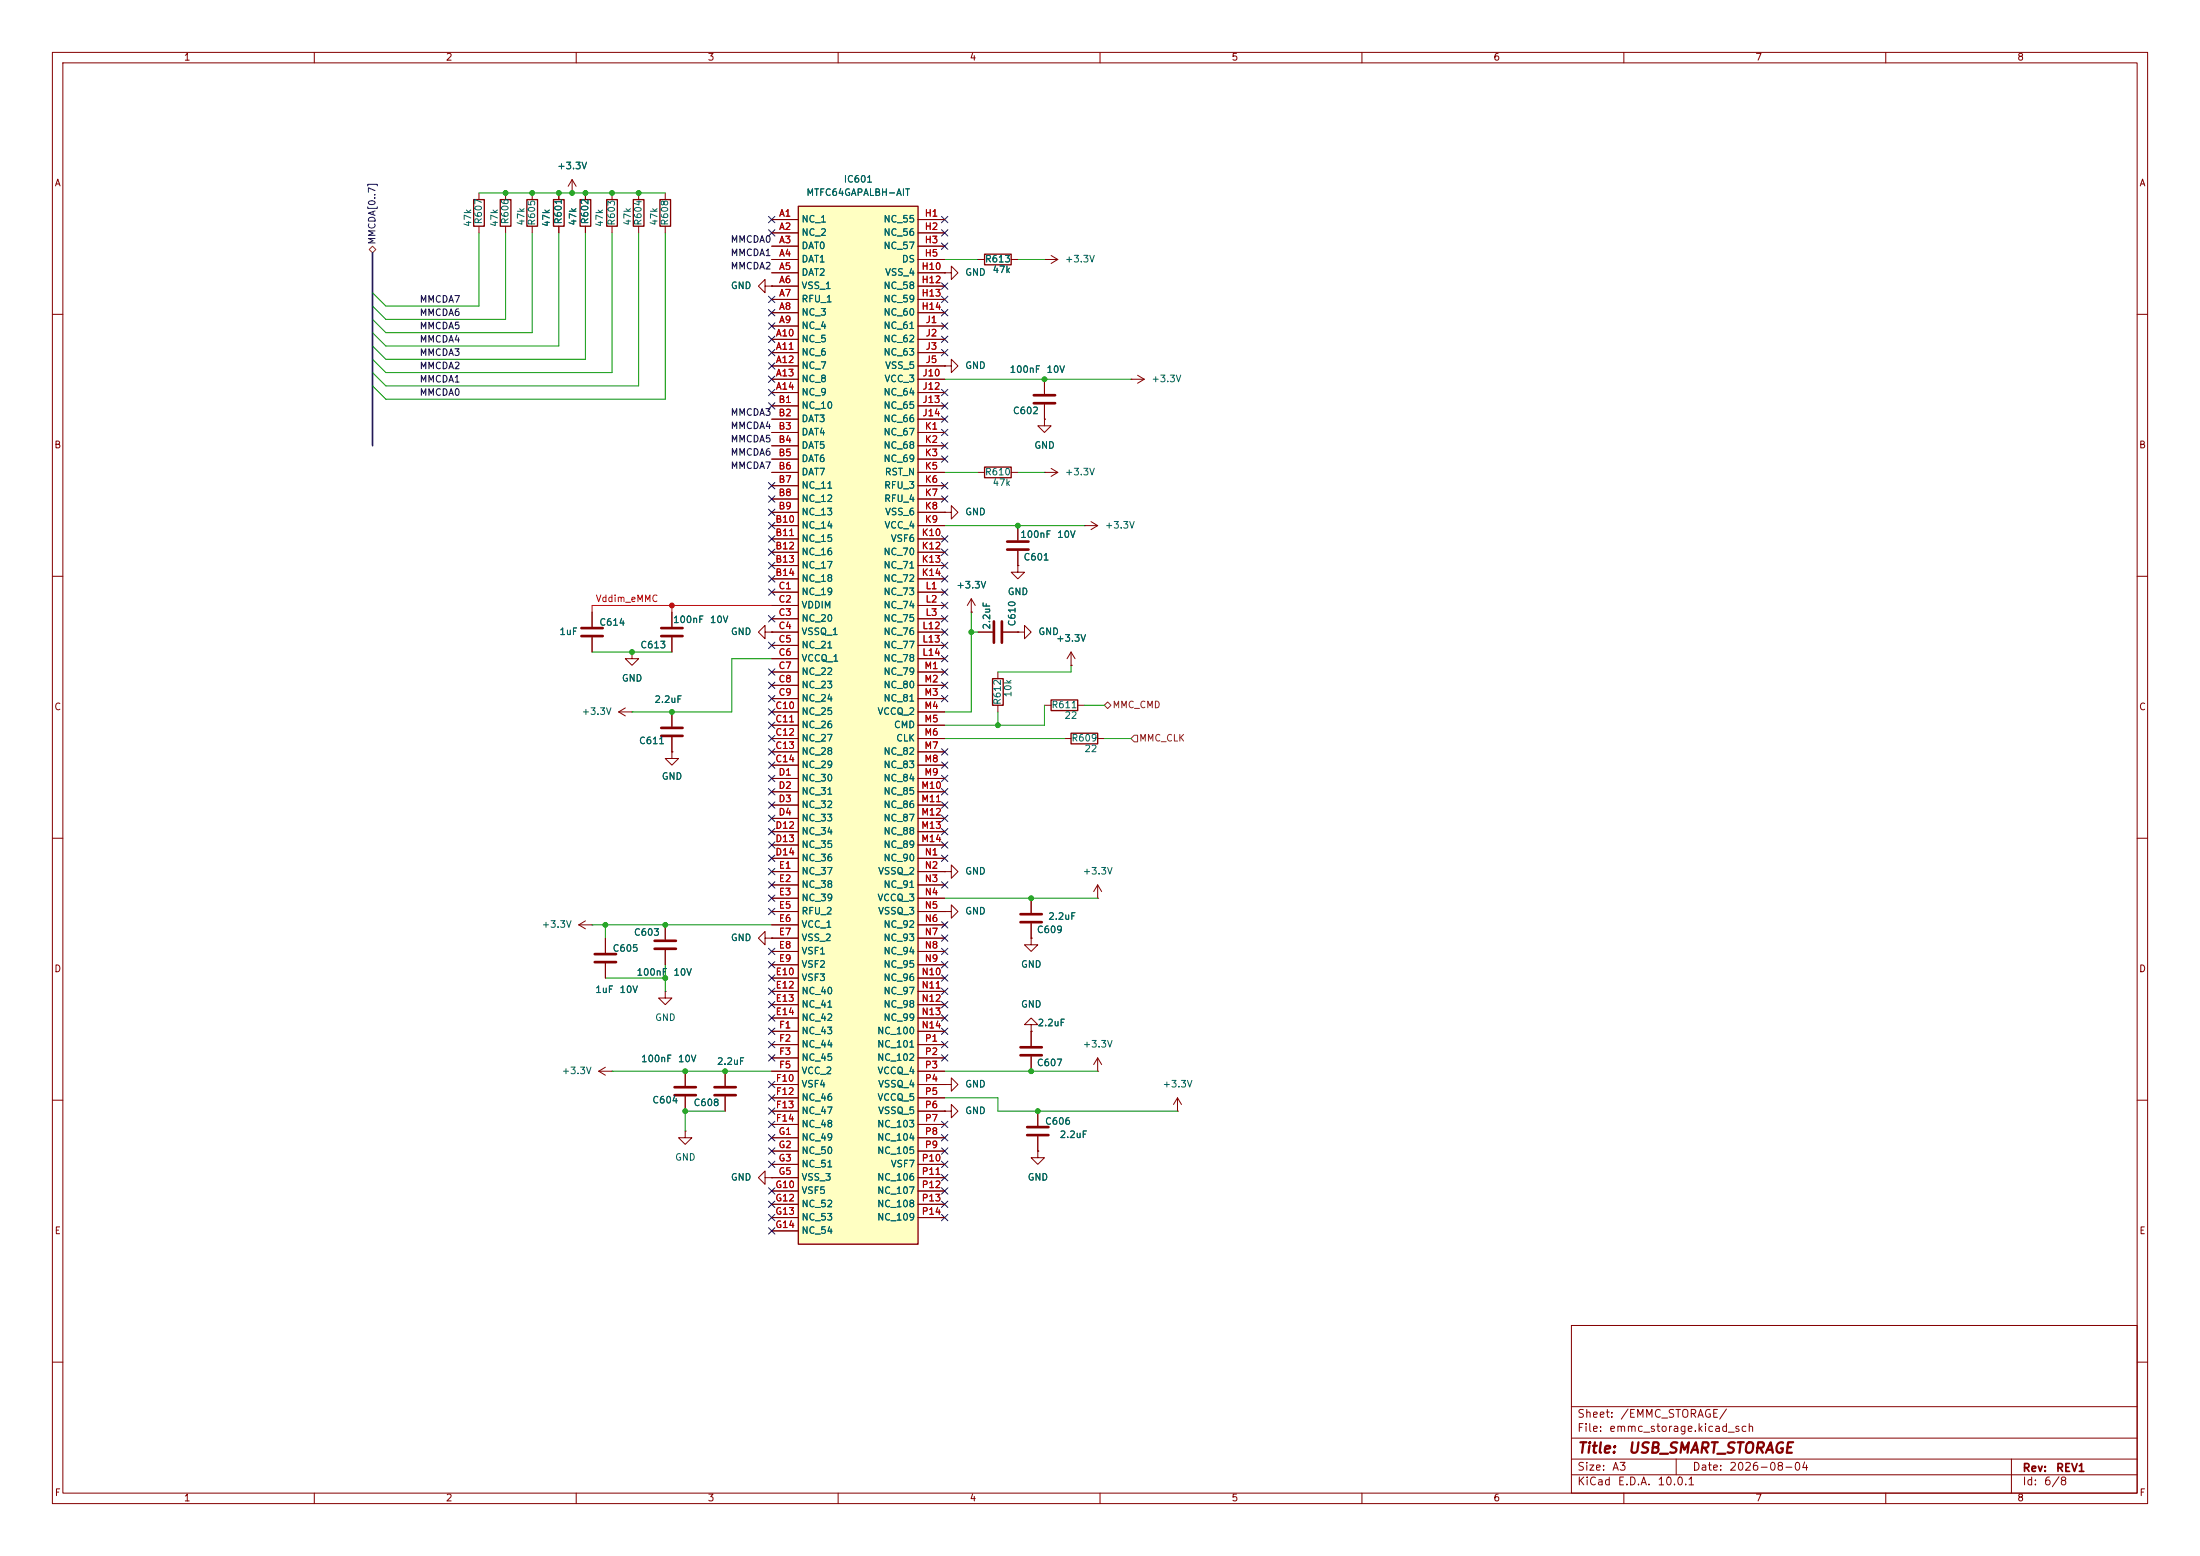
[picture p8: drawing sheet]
<svg xmlns="http://www.w3.org/2000/svg" width="420mm" height="297mm" viewBox="0 0 420 297" stroke-linecap="round" stroke-linejoin="round" font-family="sans-serif">
<g fill="none" stroke="#840000" stroke-width=".19">
<path d="M10 10h400v277h-400zM12 12h396v273h-396zM60 10v2M110 10v2M160 10v2M210 10v2M260 10v2M310 10v2M360 10v2M109.2 36.8h.1M109.2 34.3l-.7 1.3M109.2 34.3l.8 1.3"/>
<path d="M109.2 34.3v2.5M111.8 36.8v1.3M116.8 36.8v1.3M121.9 36.8v1.3M111.8 43.2v1.3M116.8 43.2v1.3M121.9 43.2v1.3M180.3 52.1h1.3v-1.3l1.3 1.3-1.3 1.2v-1.2M180.3 52.1h.1M186.7 49.5h1.3M193 49.5h1.3M10 60h2"/>
<path d="M408 60h2M208.3 99.6l1.2 .7M10 110h2M207 100.3h.1M207 100.3h2.5M209.5 100.3l-1.2 .8M408 110h2M194.3 120.7h1.3v-1.3l1.2 1.3-1.2 1.2v-1.2M194.3 120.7h.1M199.4 134.6h1.3M204.5 127h.1M204.5 124.5l-.8 1.2"/>
<path d="M204.5 124.5l.7 1.2M204.5 124.5v2.5M205.7 134.6h1.3M10 160h2M203.2 141h1.3M209.5 141h1.3M408 160h2M180.3 166.4h1.3v-1.3l1.3 1.3-1.3 1.2v-1.2M180.3 166.4h.1M180.3 174h1.3v-1.3l1.3 1.3-1.3 1.3v-1.3M180.3 174h.1M196.8 179.1v1.2h1.3l-1.3 1.3-1.2-1.3h1.2"/>
<path d="M196.8 179.1h.1M196.8 171.5v2.7M196.8 176.3v2.8M196.8 195.6h1.3l-1.3-1.3-1.2 1.3h1.2v1.3M196.8 196.9h.1M196.8 196.9v2.7M10 210h2M180.3 212.1h1.3v-1.3l1.3 1.3-1.3 1.3v-1.3M180.3 212.1h.1M180.3 207h1.3v-1.3l1.3 1.3-1.3 1.3v-1.3M180.3 207h.1M196.8 201.7v2.8"/>
<path d="M198.1 219.7v1.3h1.3l-1.3 1.2-1.3-1.2h1.3M198.1 219.7h.1M198.1 212.1v2.8M198.1 216.9v2.8M209.5 204.5h.1M209.5 201.9l-.7 1.3M209.5 201.9l.8 1.3M209.5 201.9v2.6M224.8 212.1h.1M224.8 209.6l-.8 1.2M224.8 209.6l.8 1.2M224.8 209.6v2.5"/>
<path d="M408 210h2M300 253h108v32h-108zM10 260h2M300 278.5h108M300 274.5h108M300 268.5h108M320 278.5v3M384 278.5v6.5M408 260h2M60 285v2M110 285v2M160 285v2"/>
<path d="M210 285v2M260 285v2M300 281.5h108M310 285v2M360 285v2"/>
</g>
<path d="M110.7 38.1h2.1v5.1h-2.1zM115.8 38.1h2.1v5.1h-2.1zM120.9 38.1h2v5.1h-2zM188 48.5h5v2h-5zM200.7 133.6h5v2h-5zM204.5 140h5v2h-5z" fill="none" stroke="#840000" stroke-width=".25"/>
<path d="M194.8 174.5h4.1M194.8 176h4.1M194.8 199.9h4.1M194.8 201.4h4.1M196.1 216.7h4.1M196.1 215.1h4.1" fill="none" stroke="#840000" stroke-width=".51"/>
<path d="M152.4 39.4h22.9v198.1h-22.9z" fill="#ffffc2"/>
<path d="M90.4 38.1h2.1v5.1h-2.1zM95.5 38.1h2v5.1h-2zM100.6 38.1h2v5.1h-2zM105.7 38.1h2v5.1h-2zM126 38.1h2v5.1h-2zM152.4 39.4h22.9v198.1h-22.9zM188 89.2h5v2h-5zM189.5 129.5h2v5.1h-2z" fill="none" stroke="#840000" stroke-width=".25"/>
<g fill="none" stroke="#840000" stroke-width=".19">
<path d="M91.4 36.8v1.3M96.5 36.8v1.3M101.6 36.8v1.3M106.7 36.8v1.3M109.2 36.8h.1M111.8 36.8v1.3M127 36.8v1.3M91.4 43.2v1.3M96.5 43.2v1.3M101.6 43.2v1.3M106.7 43.2v1.3M111.8 43.2v1.3"/>
<path d="M127 43.2v1.3M146 54.6v-1.3l-1.2 1.3 1.2 1.3v-1.3h1.3M147.3 54.6h.1M147.3 41.9h5.1M147.3 44.5h5.1M147.3 47h5.1M147.3 49.5h5.1M147.3 52.1h5.1M147.3 54.6h5.1M147.3 57.2h5.1M147.3 59.7h5.1M175.3 41.9h5"/>
<path d="M175.3 44.5h5M175.3 47h5M175.3 49.5h5M175.3 52.1h5M175.3 54.6h5M175.3 57.2h5M175.3 59.7h5M180.3 52.1h.1M186.7 49.5h1.3M193 49.5h1.3M199.4 49.5h.1M199.4 49.5h2.5"/>
<path d="M200.7 48.8l1.2 .7M201.9 49.5l-1.2 .8M147.3 62.2h5.1M147.3 64.8h5.1M147.3 67.3h5.1M147.3 69.9h5.1M147.3 72.4h5.1M147.3 74.9h5.1M147.3 77.5h5.1M175.3 62.2h5M175.3 64.8h5M175.3 67.3h5"/>
<path d="M175.3 69.9h5M175.3 72.4h5M175.3 74.9h5M175.3 77.5h5M180.3 69.9h1.3v-1.3l1.3 1.3-1.3 1.2v-1.2M180.3 69.9h.1M199.4 72.4v2.8M199.4 77.2v2.8M215.9 72.4h.1M215.9 72.4h2.5M217.2 71.6l1.2 .8M218.4 72.4l-1.2 .8"/>
<path d="M147.3 80h5.1M147.3 82.6h5.1M147.3 85.1h5.1M147.3 87.6h5.1M147.3 90.2h5.1M147.3 92.7h5.1M147.3 95.3h5.1M147.3 97.8h5.1M175.3 80h5M175.3 82.6h5M175.3 85.1h5M175.3 87.6h5"/>
<path d="M175.3 90.2h5M175.3 92.7h5M175.3 95.3h5M175.3 97.8h5M180.3 97.8h1.3v-1.3l1.3 1.3-1.3 1.3v-1.3M180.3 97.8h.1M186.7 90.2h1.3M193 90.2h1.3M199.4 80v1.3h1.3l-1.3 1.3-1.3-1.3h1.3M199.4 80h.1M199.4 90.2h.1M199.4 90.2h2.5"/>
<path d="M200.7 89.4l1.2 .8M201.9 90.2l-1.2 .7M113 116.8v2.8M128.3 116.8v2.8M147.3 100.3h5.1M147.3 102.9h5.1M147.3 105.4h5.1M147.3 108h5.1M147.3 110.5h5.1M147.3 113h5.1M147.3 115.6h5.1M147.3 118.1h5.1"/>
<path d="M175.3 100.3h5M175.3 102.9h5M175.3 105.4h5M175.3 108h5M175.3 110.5h5M175.3 113h5M175.3 115.6h5M175.3 118.1h5M185.4 116.8h.1M185.4 114.3l-.7 1.3M185.4 114.3l.8 1.3M185.4 114.3v2.5"/>
<path d="M194.3 108v1.2h1.3l-1.3 1.3-1.3-1.3h1.3M194.3 108h.1M194.3 100.3v2.8M194.3 105.2v2.8M113 121.7v2.8M118.1 135.9h2.5M118.1 135.9l1.3 .8M119.4 135.1l-1.3 .8M120.6 135.9h.1M120.6 124.5v1.2h1.3l-1.3 1.3-1.2-1.3h1.2M120.6 124.5h.1M128.3 121.7v2.8"/>
<path d="M128.3 135.9v2.8M146 120.7v-1.3l-1.2 1.3 1.2 1.2v-1.2h1.3M147.3 120.7h.1M147.3 120.7h5.1M147.3 123.2h5.1M147.3 125.7h5.1M147.3 128.3h5.1M147.3 130.8h5.1M147.3 133.4h5.1M147.3 135.9h5.1M147.3 138.4h5.1M175.3 120.7h5"/>
<path d="M175.3 123.2h5M175.3 125.7h5M175.3 128.3h5M175.3 130.8h5M175.3 133.4h5M175.3 135.9h5M175.3 138.4h5M186.7 120.7h2.8M190.5 128.3v1.2M190.5 134.6v1.3M191.5 120.7h2.8M194.3 120.7h.1"/>
<path d="M204.5 127h.1M128.3 143.5v1.3h1.2l-1.2 1.3-1.3-1.3h1.3M128.3 143.5h.1M128.3 140.7v2.8M147.3 141h5.1M147.3 143.5h5.1M147.3 146.1h5.1M147.3 148.6h5.1M147.3 151.1h5.1M147.3 153.7h5.1M147.3 156.2h5.1M147.3 158.8h5.1"/>
<path d="M175.3 141h5M175.3 143.5h5M175.3 146.1h5M175.3 148.6h5M175.3 151.1h5M175.3 153.7h5M175.3 156.2h5M175.3 158.8h5M110.5 176.5h2.5M110.5 176.5l1.3 .8M111.8 175.8l-1.3 .7M113 176.5h.1"/>
<path d="M115.6 179.1v2.8M127 176.5v2.8M146 179.1v-1.3l-1.2 1.3 1.2 1.2v-1.2h1.3M147.3 179.1h.1M147.3 161.3h5.1M147.3 163.8h5.1M147.3 166.4h5.1M147.3 168.9h5.1M147.3 171.5h5.1M147.3 174h5.1M147.3 176.5h5.1M147.3 179.1h5.1"/>
<path d="M175.3 161.3h5M175.3 163.8h5M175.3 166.4h5M175.3 168.9h5M175.3 171.5h5M175.3 174h5M175.3 176.5h5M175.3 179.1h5M180.3 174h.1M180.3 166.4h.1M196.8 179.1h.1M196.8 171.5v2.7"/>
<path d="M196.8 176.3v2.8M209.5 171.5h.1M209.5 168.9l-.7 1.3M209.5 168.9l.8 1.3M209.5 168.9v2.6M115.6 183.9v2.8M127 189.2v1.3h1.3l-1.3 1.3-1.3-1.3h1.3M127 189.2h.1M127 181.4v2.8M147.3 181.6h5.1M147.3 184.2h5.1M147.3 186.7h5.1"/>
<path d="M147.3 189.2h5.1M147.3 191.8h5.1M147.3 194.3h5.1M147.3 196.9h5.1M147.3 199.4h5.1M175.3 181.6h5M175.3 184.2h5M175.3 186.7h5M175.3 189.2h5M175.3 191.8h5M175.3 194.3h5M175.3 196.9h5"/>
<path d="M175.3 199.4h5M196.8 196.9h.1M196.8 196.9v2.7M114.3 204.5h2.5M114.3 204.5l1.3 .7M115.6 203.7l-1.3 .8M116.8 204.5h.1M130.8 215.9v1.3h1.3l-1.3 1.2-1.3-1.2h1.3M130.8 215.9h.1M130.8 204.5v2.8M130.8 209.3v2.8M138.4 204.5v2.8"/>
<path d="M138.4 209.3v2.8M147.3 201.9h5.1M147.3 204.5h5.1M147.3 207h5.1M147.3 209.6h5.1M147.3 212.1h5.1M147.3 214.6h5.1M147.3 217.2h5.1M147.3 219.7h5.1M175.3 201.9h5M175.3 204.5h5M175.3 207h5"/>
<path d="M175.3 209.6h5M175.3 212.1h5M175.3 214.6h5M175.3 217.2h5M175.3 219.7h5M180.3 207h.1M180.3 212.1h.1M196.8 201.7v2.8M198.1 219.7h.1M198.1 212.1v2.8M198.1 216.9v2.8M146 224.8v-1.3l-1.2 1.3 1.2 1.3v-1.3h1.3"/>
<path d="M147.3 224.8h.1M147.3 222.2h5.1M147.3 224.8h5.1M147.3 227.3h5.1M147.3 229.9h5.1M147.3 232.4h5.1M147.3 234.9h5.1M175.3 222.2h5M175.3 224.8h5M175.3 227.3h5M175.3 229.9h5M175.3 232.4h5"/>
</g>
<g fill="none" stroke="#840000" stroke-width=".51">
<path d="M197.4 75.4h4M197.4 77h4M111 119.9h4.1M126.2 119.9h4.1M189.7 118.6v4.1M191.3 118.6v4.1M192.3 103.4h4M192.3 104.9h4M111 121.4h4.1M126.2 121.4h4.1M126.2 138.9h4.1M126.2 140.5h4.1"/>
<path d="M125 179.6h4M113.5 183.6h4.1M113.5 182.1h4.1M125 181.1h4M128.8 207.5h4M128.8 209h4M136.4 207.5h4.1M136.4 209h4.1"/>
</g>
<path d="M70.5 47.6l.6-.6 .7 .6-.7 .7zM210.8 134.6l.7-.6 .6 .6-.6 .7zM216.5 140.3h.7v1.3h-.7l-.6-.6z" fill="none" stroke="#725600" stroke-width=".19"/>
<path d="M71.1 48.3v36.8" fill="none" stroke="#000084" stroke-width=".3"/>
<g fill="none" stroke="#009600" stroke-width=".19">
<path d="M91.4 36.8h35.6M91.4 44.5v13.9h-17.7l-2.6-2.5M96.5 44.5v16.5h-22.8l-2.6-2.6M101.6 44.5v19h-27.9l-2.6-2.5M106.7 44.5v21.5h-33l-2.6-2.5M111.8 44.5v24.1h-38.1l-2.6-2.6M116.8 44.5v26.6h-43.1l-2.6-2.5M121.9 44.5v29.2h-48.2l-2.6-2.6M127 44.5v31.7h-53.3l-2.6-2.5M180.3 49.5h6.4M194.3 49.5h5.1M180.3 72.4h35.6"/>
<path d="M180.3 90.2h6.4M194.3 90.2h5.1M180.3 100.3h26.7M185.4 116.8v19.1h-5.1M113 124.5h15.3M147.3 125.7h-7.6v10.2h-19.1M185.4 120.7h1.3M190.5 135.9v2.5M199.4 134.6v3.8h-19.1M204.5 127v1.3h-14M207 134.6h3.8M180.3 141h22.9"/>
<path d="M210.8 141h5.1M113 176.5h34.3M115.6 176.5v2.6M180.3 171.5h29.2M115.6 186.7h11.4M127 184.2v5M116.8 204.5h30.5M138.4 212.1h-7.6v3.8M180.3 209.6h10.2v2.5h34.3M180.3 204.5h29.2"/>
</g>
<path d="M128.3 115.6v1.2M147.3 115.6h-34.3v1.2" fill="none" stroke="#ff000b" stroke-width=".19"/>
<g fill="none" stroke="#000084" stroke-width=".19">
<path d="M146.7 56.5l1.2 1.3M146.7 59.1l1.2 1.2M146.7 43.8l1.2 1.3M146.7 41.3l1.2 1.2M147.9 56.5l-1.2 1.3M147.9 59.1l-1.2 1.2M147.9 43.8l-1.2 1.3M147.9 41.3l-1.2 1.2M179.7 59.1l1.2 1.2M179.7 56.5l1.2 1.3M179.7 41.3l1.2 1.2M179.7 43.8l1.2 1.3"/>
<path d="M179.7 54l1.2 1.2M179.7 46.4l1.2 1.2M180.9 43.8l-1.2 1.3M180.9 41.3l-1.2 1.2M180.9 59.1l-1.2 1.2M180.9 56.5l-1.2 1.3M180.9 54l-1.2 1.2M180.9 46.4l-1.2 1.2M146.7 76.9l1.2 1.2M146.7 64.2l1.2 1.2M146.7 74.3l1.2 1.2M146.7 69.2l1.2 1.3"/>
<path d="M146.7 71.8l1.2 1.2M146.7 61.6l1.2 1.2M146.7 66.7l1.2 1.2M147.9 76.9l-1.2 1.2M147.9 64.2l-1.2 1.2M147.9 74.3l-1.2 1.2M147.9 69.2l-1.2 1.3M147.9 71.8l-1.2 1.2M147.9 61.6l-1.2 1.2M147.9 66.7l-1.2 1.2M179.7 66.7l1.2 1.2M179.7 64.2l1.2 1.2"/>
<path d="M179.7 61.6l1.2 1.2M179.7 76.9l1.2 1.2M179.7 74.3l1.2 1.2M179.7 79.4l1.2 1.2M180.9 66.7l-1.2 1.2M180.9 64.2l-1.2 1.2M180.9 61.6l-1.2 1.2M180.9 76.9l-1.2 1.2M180.9 74.3l-1.2 1.2M180.9 79.4l-1.2 1.2M146.7 94.6l1.2 1.3M146.7 99.7l1.2 1.2"/>
<path d="M146.7 97.2l1.2 1.2M146.7 92.1l1.2 1.2M147.9 99.7l-1.2 1.2M147.9 97.2l-1.2 1.2M147.9 94.6l-1.2 1.3M147.9 92.1l-1.2 1.2M179.7 92.1l1.2 1.2M179.7 94.6l1.2 1.3M179.7 84.5l1.2 1.2M179.7 81.9l1.2 1.3M179.7 87l1.2 1.2M180.9 94.6l-1.2 1.3"/>
<path d="M180.9 92.1l-1.2 1.2M180.9 84.5l-1.2 1.2M180.9 81.9l-1.2 1.3M180.9 87l-1.2 1.2M146.7 102.3l1.2 1.2M146.7 104.8l1.2 1.2M146.7 117.5l1.2 1.2M146.7 112.4l1.2 1.2M146.7 107.3l1.2 1.3M146.7 109.9l1.2 1.2M147.9 109.9l-1.2 1.2M147.9 107.3l-1.2 1.3"/>
<path d="M147.9 102.3l-1.2 1.2M147.9 117.5l-1.2 1.2M147.9 104.8l-1.2 1.2M147.9 112.4l-1.2 1.2M179.7 115l1.2 1.2M179.7 109.9l1.2 1.2M179.7 112.4l1.2 1.2M179.7 107.3l1.2 1.3M179.7 117.5l1.2 1.2M179.7 104.8l1.2 1.2M179.7 102.3l1.2 1.2M180.9 115l-1.2 1.2"/>
<path d="M180.9 109.9l-1.2 1.2M180.9 112.4l-1.2 1.2M180.9 107.3l-1.2 1.3M180.9 117.5l-1.2 1.2M180.9 104.8l-1.2 1.2M180.9 102.3l-1.2 1.2M146.7 130.2l1.2 1.2M146.7 127.7l1.2 1.2M146.7 132.7l1.2 1.3M146.7 135.3l1.2 1.2M146.7 137.8l1.2 1.2M146.7 122.6l1.2 1.2"/>
<path d="M147.9 137.8l-1.2 1.2M147.9 135.3l-1.2 1.2M147.9 130.2l-1.2 1.2M147.9 127.7l-1.2 1.2M147.9 132.7l-1.2 1.3M147.9 122.6l-1.2 1.2M179.7 122.6l1.2 1.2M179.7 127.7l1.2 1.2M179.7 125.1l1.2 1.2M179.7 120l1.2 1.3M179.7 130.2l1.2 1.2M179.7 132.7l1.2 1.3"/>
<path d="M180.9 122.6l-1.2 1.2M180.9 127.7l-1.2 1.2M180.9 125.1l-1.2 1.2M180.9 120l-1.2 1.3M180.9 130.2l-1.2 1.2M180.9 132.7l-1.2 1.3M146.7 145.4l1.2 1.3M146.7 148l1.2 1.2M146.7 142.9l1.2 1.2M146.7 150.5l1.2 1.2M146.7 153.1l1.2 1.2M146.7 155.6l1.2 1.2"/>
<path d="M146.7 158.1l1.2 1.3M146.7 140.4l1.2 1.2M147.9 155.6l-1.2 1.2M147.9 158.1l-1.2 1.3M147.9 148l-1.2 1.2M147.9 142.9l-1.2 1.2M147.9 145.4l-1.2 1.3M147.9 150.5l-1.2 1.2M147.9 153.1l-1.2 1.2M147.9 140.4l-1.2 1.2M179.7 153.1l1.2 1.2M179.7 155.6l1.2 1.2"/>
<path d="M179.7 158.1l1.2 1.3M179.7 150.5l1.2 1.2M179.7 145.4l1.2 1.3M179.7 148l1.2 1.2M179.7 142.9l1.2 1.2M180.9 153.1l-1.2 1.2M180.9 158.1l-1.2 1.3M180.9 155.6l-1.2 1.2M180.9 150.5l-1.2 1.2M180.9 145.4l-1.2 1.3M180.9 148l-1.2 1.2M180.9 142.9l-1.2 1.2"/>
<path d="M146.7 160.7l1.2 1.2M146.7 163.2l1.2 1.2M146.7 165.8l1.2 1.2M146.7 173.4l1.2 1.2M146.7 170.8l1.2 1.3M146.7 168.3l1.2 1.2M147.9 163.2l-1.2 1.2M147.9 165.8l-1.2 1.2M147.9 160.7l-1.2 1.2M147.9 173.4l-1.2 1.2M147.9 170.8l-1.2 1.3M147.9 168.3l-1.2 1.2"/>
<path d="M179.7 160.7l1.2 1.2M179.7 178.5l1.2 1.2M179.7 163.2l1.2 1.2M179.7 168.3l1.2 1.2M179.7 175.9l1.2 1.2M180.9 175.9l-1.2 1.2M180.9 178.5l-1.2 1.2M180.9 163.2l-1.2 1.2M180.9 160.7l-1.2 1.2M180.9 168.3l-1.2 1.2M146.7 196.2l1.2 1.3M146.7 198.8l1.2 1.2"/>
<path d="M146.7 186.1l1.2 1.2M146.7 191.2l1.2 1.2M146.7 181l1.2 1.2M146.7 188.6l1.2 1.2M146.7 183.5l1.2 1.3M146.7 193.7l1.2 1.2M147.9 196.2l-1.2 1.3M147.9 198.8l-1.2 1.2M147.9 186.1l-1.2 1.2M147.9 191.2l-1.2 1.2M147.9 181l-1.2 1.2M147.9 188.6l-1.2 1.2"/>
<path d="M147.9 183.5l-1.2 1.3M147.9 193.7l-1.2 1.2M179.7 198.8l1.2 1.2M179.7 191.2l1.2 1.2M179.7 183.5l1.2 1.3M179.7 186.1l1.2 1.2M179.7 193.7l1.2 1.2M179.7 188.6l1.2 1.2M179.7 181l1.2 1.2M179.7 196.2l1.2 1.3M180.9 198.8l-1.2 1.2M180.9 193.7l-1.2 1.2"/>
<path d="M180.9 183.5l-1.2 1.3M180.9 196.2l-1.2 1.3M180.9 186.1l-1.2 1.2M180.9 191.2l-1.2 1.2M180.9 188.6l-1.2 1.2M180.9 181l-1.2 1.2M146.7 216.6l1.2 1.2M146.7 219.1l1.2 1.2M146.7 208.9l1.2 1.3M146.7 214l1.2 1.2M146.7 211.5l1.2 1.2M146.7 201.3l1.2 1.2"/>
<path d="M146.7 206.4l1.2 1.2M147.9 216.6l-1.2 1.2M147.9 219.1l-1.2 1.2M147.9 208.9l-1.2 1.3M147.9 214l-1.2 1.2M147.9 211.5l-1.2 1.2M147.9 201.3l-1.2 1.2M147.9 206.4l-1.2 1.2M179.7 201.3l1.2 1.2M179.7 219.1l1.2 1.2M179.7 214l1.2 1.2M179.7 216.6l1.2 1.2"/>
<path d="M180.9 201.3l-1.2 1.2M180.9 219.1l-1.2 1.2M180.9 214l-1.2 1.2M180.9 216.6l-1.2 1.2M146.7 221.6l1.2 1.3M146.7 234.3l1.2 1.3M146.7 226.7l1.2 1.2M146.7 229.3l1.2 1.2M146.7 231.8l1.2 1.2M147.9 231.8l-1.2 1.2M147.9 221.6l-1.2 1.3M147.9 234.3l-1.2 1.3"/>
<path d="M147.9 226.7l-1.2 1.2M147.9 229.3l-1.2 1.2M179.7 226.7l1.2 1.2M179.7 221.6l1.2 1.3M179.7 224.2l1.2 1.2M179.7 231.8l1.2 1.2M179.7 229.3l1.2 1.2M180.9 226.7l-1.2 1.2M180.9 221.6l-1.2 1.3M180.9 224.2l-1.2 1.2M180.9 231.8l-1.2 1.2M180.9 229.3l-1.2 1.2"/>
</g>
<g fill="#009600" stroke="#009600" stroke-width=".19">
<circle cx="101.6" cy="36.8" r=".46"/>
<circle cx="106.7" cy="36.8" r=".46"/>
<circle cx="111.8" cy="36.8" r=".46"/>
<circle cx="109.2" cy="36.8" r=".46"/>
<circle cx="121.9" cy="36.8" r=".46"/>
<circle cx="116.8" cy="36.8" r=".46"/>
<circle cx="96.5" cy="36.8" r=".46"/>
<circle cx="128.3" cy="135.9" r=".46"/>
<circle cx="120.6" cy="124.5" r=".46"/>
<circle cx="198.1" cy="212.1" r=".46"/>
<circle cx="196.8" cy="204.5" r=".46"/>
<circle cx="185.4" cy="120.7" r=".46"/>
<circle cx="190.5" cy="138.4" r=".46"/>
<circle cx="194.3" cy="100.3" r=".46"/>
<circle cx="199.4" cy="72.4" r=".46"/>
<circle cx="138.4" cy="204.5" r=".46"/>
<circle cx="130.8" cy="204.5" r=".46"/>
<circle cx="130.8" cy="212.1" r=".46"/>
<circle cx="127" cy="176.5" r=".46"/>
<circle cx="127" cy="186.7" r=".46"/>
<circle cx="115.6" cy="176.5" r=".46"/>
<circle cx="196.8" cy="171.5" r=".46"/>
</g>
<circle cx="128.3" cy="115.6" r=".46" fill="#ff000b" stroke="#ff000b" stroke-width=".19"/>
<g font-size="2" fill="#840000">
<text x="301" y="277.9">Title:</text>
<text x="310.6" y="277.9">USB_SMART_STORAGE</text>
</g>
<g font-size="1.5" fill="#840000">
<text x="301" y="273.7">File:</text>
<text x="301" y="271">Sheet:</text>
<text x="307.1" y="273.7">emmc_storage.kicad_sch</text>
<text x="309.2" y="271">/EMMC_STORAGE/</text>
<text x="301" y="281.1">Size:</text>
<text x="307.6" y="281.1">A3</text>
<text x="323" y="281.1">Date:</text>
<text x="330" y="281.1">2026-08-04</text>
<text x="386" y="281.3">Rev:</text>
<text x="392.4" y="281.3">REV1</text>
<text x="301" y="283.9">KiCad</text>
<text x="308.7" y="283.9">E.D.A.</text>
<text x="316.3" y="283.9">10.0.1</text>
<text x="386" y="283.9">Id:</text>
<text x="390.1" y="283.9">6/8</text>
</g>
<g font-size="1.3" fill="#840000">
<text x="35" y="11.9">1</text>
<text x="85" y="11.9">2</text>
<text x="135" y="11.9">3</text>
<text x="185" y="11.9">4</text>
<text x="235" y="11.9">5</text>
<text x="285" y="11.9">6</text>
<text x="335" y="11.9">7</text>
<text x="385" y="11.9">8</text>
<text x="10.3" y="35.9">A</text>
<text x="408.3" y="35.9">A</text>
<text x="10.3" y="85.9">B</text>
<text x="408.2" y="85.9">B</text>
<text x="10.3" y="135.9">C</text>
<text x="408.2" y="135.9">C</text>
<text x="10.3" y="185.9">D</text>
<text x="408.2" y="185.9">D</text>
<text x="10.3" y="235.9">E</text>
<text x="408.3" y="235.9">E</text>
<text x="10.3" y="285.9">F</text>
<text x="35" y="286.9">1</text>
<text x="85" y="286.9">2</text>
<text x="135" y="286.9">3</text>
<text x="185" y="286.9">4</text>
<text x="235" y="286.9">5</text>
<text x="285" y="286.9">6</text>
<text x="335" y="286.9">7</text>
<text x="385" y="286.9">8</text>
<text x="408.3" y="285.9">F</text>
</g>
<g font-size="1.3" fill="#006464">
<text x="106.3" y="32.6">+3.3V</text>
<text x="161" y="35.2">IC601</text>
<text x="153.8" y="37.7">MTFC64GAPALBH-AIT</text>
<text x="90.3" y="43.4" transform="rotate(-90 90.3 43.4)">47k</text>
<text x="92.3" y="42.9" transform="rotate(-90 92.3 42.9)">R607</text>
<text x="95.4" y="43.4" transform="rotate(-90 95.4 43.4)">47k</text>
<text x="97.4" y="42.9" transform="rotate(-90 97.4 42.9)">R606</text>
<text x="100.4" y="43.2" transform="rotate(-90 100.4 43.2)">47k</text>
<text x="102.5" y="43.2" transform="rotate(-90 102.5 43.2)">R605</text>
<text x="105.3" y="43.4" transform="rotate(-90 105.3 43.4)">47k</text>
<text x="107.5" y="42.9" transform="rotate(-90 107.5 42.9)">R601</text>
<text x="110.3" y="43.2" transform="rotate(-90 110.3 43.2)">47k</text>
<text x="112.6" y="42.9" transform="rotate(-90 112.6 42.9)">R602</text>
<text x="115.4" y="43.4" transform="rotate(-90 115.4 43.4)">47k</text>
<text x="117.7" y="43.2" transform="rotate(-90 117.7 43.2)">R603</text>
<text x="120.8" y="43.2" transform="rotate(-90 120.8 43.2)">47k</text>
<text x="122.8" y="43.2" transform="rotate(-90 122.8 43.2)">R604</text>
<text x="125.8" y="43.2" transform="rotate(-90 125.8 43.2)">47k</text>
<text x="127.9" y="43.2" transform="rotate(-90 127.9 43.2)">R608</text>
<text x="152.9" y="42.8">NC_1</text>
<text x="152.9" y="45.3">NC_2</text>
<text x="152.9" y="47.9">DAT0</text>
<text x="168.6" y="42.8">NC_55</text>
<text x="168.6" y="45.3">NC_56</text>
<text x="168.6" y="47.9">NC_57</text>
<text x="152.9" y="50.4">DAT1</text>
<text x="152.9" y="52.9">DAT2</text>
<text x="168.9" y="52.9">VSS_4</text>
<text x="172.1" y="50.4">DS</text>
<text x="184.2" y="52.9">GND</text>
<text x="187.9" y="50.4">R613</text>
<text x="189.4" y="52.4">47k</text>
<text x="203.2" y="50.4">+3.3V</text>
<text x="139.4" y="55.5">GND</text>
<text x="152.9" y="55.5">VSS_1</text>
<text x="152.9" y="58">RFU_1</text>
<text x="168.6" y="55.5">NC_58</text>
<text x="168.6" y="58">NC_59</text>
<text x="152.9" y="60.6">NC_3</text>
<text x="152.9" y="63.1">NC_4</text>
<text x="152.9" y="65.6">NC_5</text>
<text x="168.6" y="60.6">NC_60</text>
<text x="168.6" y="63.1">NC_61</text>
<text x="168.6" y="65.6">NC_62</text>
<text x="152.9" y="68.2">NC_6</text>
<text x="152.9" y="70.7">NC_7</text>
<text x="168.6" y="68.2">NC_63</text>
<text x="168.9" y="70.7">VSS_5</text>
<text x="184.2" y="70.7">GND</text>
<text x="192.6" y="71.5">100nF</text>
<text x="199.7" y="71.5">10V</text>
<text x="152.9" y="73.3">NC_8</text>
<text x="152.9" y="75.8">NC_9</text>
<text x="168.6" y="75.8">NC_64</text>
<text x="168.7" y="73.3">VCC_3</text>
<text x="219.7" y="73.3">+3.3V</text>
<text x="152.9" y="78.3">NC_10</text>
<text x="152.9" y="80.9">DAT3</text>
<text x="152.9" y="83.4">DAT4</text>
<text x="168.6" y="78.3">NC_65</text>
<text x="168.6" y="80.9">NC_66</text>
<text x="168.6" y="83.4">NC_67</text>
<text x="193.3" y="79.3">C602</text>
<text x="152.9" y="86">DAT5</text>
<text x="152.9" y="88.5">DAT6</text>
<text x="168.6" y="86">NC_68</text>
<text x="168.6" y="88.5">NC_69</text>
<text x="197.4" y="86">GND</text>
<text x="152.9" y="91">DAT7</text>
<text x="152.9" y="93.6">NC_11</text>
<text x="168.7" y="93.6">RFU_3</text>
<text x="168.8" y="91">RST_N</text>
<text x="187.9" y="91">R610</text>
<text x="189.4" y="93.1">47k</text>
<text x="203.2" y="91">+3.3V</text>
<text x="152.9" y="96.1">NC_12</text>
<text x="152.9" y="98.7">NC_13</text>
<text x="152.9" y="101.2">NC_14</text>
<text x="168.7" y="96.1">RFU_4</text>
<text x="168.7" y="101.2">VCC_4</text>
<text x="168.9" y="98.7">VSS_6</text>
<text x="184.2" y="98.7">GND</text>
<text x="210.8" y="101.2">+3.3V</text>
<text x="152.9" y="103.7">NC_15</text>
<text x="152.9" y="106.3">NC_16</text>
<text x="168.6" y="106.3">NC_70</text>
<text x="170" y="103.7">VSF6</text>
<text x="194.7" y="103">100nF</text>
<text x="195.3" y="107.3">C601</text>
<text x="201.7" y="103">10V</text>
<text x="152.9" y="108.8">NC_17</text>
<text x="152.9" y="111.4">NC_18</text>
<text x="152.9" y="113.9">NC_19</text>
<text x="168.6" y="108.8">NC_71</text>
<text x="168.6" y="111.4">NC_72</text>
<text x="168.6" y="113.9">NC_73</text>
<text x="182.5" y="112.6">+3.3V</text>
<text x="192.3" y="113.9">GND</text>
<text x="114.3" y="119.7">C614</text>
<text x="128.4" y="119.2">100nF</text>
<text x="135.4" y="119.2">10V</text>
<text x="152.9" y="116.4">VDDIM</text>
<text x="152.9" y="119">NC_20</text>
<text x="168.6" y="116.4">NC_74</text>
<text x="168.6" y="119">NC_75</text>
<text x="194.2" y="119.7" transform="rotate(-90 194.2 119.7)">C610</text>
<text x="106.7" y="121.5">1uF</text>
<text x="122.1" y="124.1">C613</text>
<text x="139.4" y="121.5">GND</text>
<text x="152.9" y="121.5">VSSQ_1</text>
<text x="152.9" y="124.1">NC_21</text>
<text x="168.6" y="121.5">NC_76</text>
<text x="168.6" y="124.1">NC_77</text>
<text x="189.3" y="120.3" transform="rotate(-90 189.3 120.3)">2.2uF</text>
<text x="198.1" y="121.5">GND</text>
<text x="201.5" y="122.8">+3.3V</text>
<text x="118.6" y="130.4">GND</text>
<text x="152.9" y="126.6">VCCQ_1</text>
<text x="152.9" y="129.1">NC_22</text>
<text x="152.9" y="131.7">NC_23</text>
<text x="168.6" y="126.6">NC_78</text>
<text x="168.6" y="129.1">NC_79</text>
<text x="168.6" y="131.7">NC_80</text>
<text x="110.9" y="136.8">+3.3V</text>
<text x="124.8" y="134.5">2.2uF</text>
<text x="152.9" y="134.2">NC_24</text>
<text x="152.9" y="136.8">NC_25</text>
<text x="167.4" y="136.8">VCCQ_2</text>
<text x="168.6" y="134.2">NC_81</text>
<text x="191.4" y="134.7" transform="rotate(-90 191.4 134.7)">R612</text>
<text x="193.4" y="133.2" transform="rotate(-90 193.4 133.2)">10k</text>
<text x="200.6" y="135.5">R611</text>
<text x="203.1" y="137.5">22</text>
<text x="121.9" y="142.3">C611</text>
<text x="152.9" y="139.3">NC_26</text>
<text x="152.9" y="141.8">NC_27</text>
<text x="170.6" y="139.3">CMD</text>
<text x="171" y="141.8">CLK</text>
<text x="204.4" y="141.8">R609</text>
<text x="206.9" y="143.9">22</text>
<text x="126.2" y="149.1">GND</text>
<text x="152.9" y="144.4">NC_28</text>
<text x="152.9" y="146.9">NC_29</text>
<text x="152.9" y="149.5">NC_30</text>
<text x="168.6" y="144.4">NC_82</text>
<text x="168.6" y="146.9">NC_83</text>
<text x="168.6" y="149.5">NC_84</text>
<text x="152.9" y="152">NC_31</text>
<text x="152.9" y="154.5">NC_32</text>
<text x="168.6" y="152">NC_85</text>
<text x="168.6" y="154.5">NC_86</text>
<text x="152.9" y="157.1">NC_33</text>
<text x="152.9" y="159.6">NC_34</text>
<text x="168.6" y="157.1">NC_87</text>
<text x="168.6" y="159.6">NC_88</text>
<text x="152.9" y="162.2">NC_35</text>
<text x="152.9" y="164.7">NC_36</text>
<text x="152.9" y="167.2">NC_37</text>
<text x="167.5" y="167.2">VSSQ_2</text>
<text x="168.6" y="162.2">NC_89</text>
<text x="168.6" y="164.7">NC_90</text>
<text x="184.2" y="167.2">GND</text>
<text x="206.6" y="167.2">+3.3V</text>
<text x="152.9" y="169.8">NC_38</text>
<text x="152.9" y="172.3">NC_39</text>
<text x="167.4" y="172.3">VCCQ_3</text>
<text x="168.6" y="169.8">NC_91</text>
<text x="103.3" y="177.4">+3.3V</text>
<text x="120.9" y="178.9">C603</text>
<text x="139.4" y="179.9">GND</text>
<text x="152.9" y="174.9">RFU_2</text>
<text x="152.9" y="177.4">VCC_1</text>
<text x="152.9" y="179.9">VSS_2</text>
<text x="167.5" y="174.9">VSSQ_3</text>
<text x="168.6" y="177.4">NC_92</text>
<text x="168.6" y="179.9">NC_93</text>
<text x="184.2" y="174.9">GND</text>
<text x="197.8" y="178.4">C609</text>
<text x="200" y="175.9">2.2uF</text>
<text x="116.8" y="182">C605</text>
<text x="152.9" y="182.5">VSF1</text>
<text x="152.9" y="185">VSF2</text>
<text x="168.6" y="182.5">NC_94</text>
<text x="168.6" y="185">NC_95</text>
<text x="194.8" y="185">GND</text>
<text x="113.5" y="189.8">1uF</text>
<text x="118.2" y="189.8">10V</text>
<text x="121.4" y="186.5">100nF</text>
<text x="128.5" y="186.5">10V</text>
<text x="152.9" y="187.6">VSF3</text>
<text x="152.9" y="190.1">NC_40</text>
<text x="168.6" y="187.6">NC_96</text>
<text x="168.6" y="190.1">NC_97</text>
<text x="125" y="195.2">GND</text>
<text x="152.9" y="192.6">NC_41</text>
<text x="152.9" y="195.2">NC_42</text>
<text x="152.9" y="197.7">NC_43</text>
<text x="167.4" y="197.7">NC_100</text>
<text x="168.6" y="192.6">NC_98</text>
<text x="168.6" y="195.2">NC_99</text>
<text x="194.8" y="192.6">GND</text>
<text x="198" y="196.2">2.2uF</text>
<text x="122.3" y="203">100nF</text>
<text x="129.3" y="203">10V</text>
<text x="136.8" y="203.6">2.2uF</text>
<text x="152.9" y="200.3">NC_44</text>
<text x="152.9" y="202.8">NC_45</text>
<text x="167.4" y="200.3">NC_101</text>
<text x="167.4" y="202.8">NC_102</text>
<text x="197.8" y="203.8">C607</text>
<text x="206.6" y="200.3">+3.3V</text>
<text x="107.1" y="205.3">+3.3V</text>
<text x="152.9" y="205.3">VCC_2</text>
<text x="152.9" y="207.9">VSF4</text>
<text x="167.4" y="205.3">VCCQ_4</text>
<text x="167.5" y="207.9">VSSQ_4</text>
<text x="184.2" y="207.9">GND</text>
<text x="221.8" y="207.9">+3.3V</text>
<text x="124.4" y="210.9">C604</text>
<text x="132.3" y="211.4">C608</text>
<text x="152.9" y="210.4">NC_46</text>
<text x="152.9" y="213">NC_47</text>
<text x="152.9" y="215.5">NC_48</text>
<text x="167.4" y="215.5">NC_103</text>
<text x="167.4" y="210.4">VCCQ_5</text>
<text x="167.5" y="213">VSSQ_5</text>
<text x="184.2" y="213">GND</text>
<text x="199.4" y="215">C606</text>
<text x="128.8" y="221.8">GND</text>
<text x="152.9" y="218">NC_49</text>
<text x="152.9" y="220.6">NC_50</text>
<text x="167.4" y="218">NC_104</text>
<text x="167.4" y="220.6">NC_105</text>
<text x="202.2" y="217.5">2.2uF</text>
<text x="139.4" y="225.7">GND</text>
<text x="152.9" y="223.1">NC_51</text>
<text x="152.9" y="225.7">VSS_3</text>
<text x="167.4" y="225.7">NC_106</text>
<text x="170" y="223.1">VSF7</text>
<text x="196.1" y="225.7">GND</text>
<text x="152.9" y="228.2">VSF5</text>
<text x="152.9" y="230.7">NC_52</text>
<text x="152.9" y="233.3">NC_53</text>
<text x="167.4" y="228.2">NC_107</text>
<text x="167.4" y="230.7">NC_108</text>
<text x="167.4" y="233.3">NC_109</text>
<text x="152.9" y="235.8">NC_54</text>
</g>
<g font-size="1.3" fill="#a90000">
<text x="148.6" y="41.7">A1</text>
<text x="176.4" y="41.7">H1</text>
<text x="148.6" y="44.2">A2</text>
<text x="148.6" y="46.7">A3</text>
<text x="176.4" y="44.2">H2</text>
<text x="176.4" y="46.7">H3</text>
<text x="148.6" y="49.3">A4</text>
<text x="148.6" y="51.8">A5</text>
<text x="175.8" y="51.8">H10</text>
<text x="176.4" y="49.3">H5</text>
<text x="148.6" y="54.4">A6</text>
<text x="148.6" y="56.9">A7</text>
<text x="148.6" y="59.4">A8</text>
<text x="175.8" y="54.4">H12</text>
<text x="175.8" y="56.9">H13</text>
<text x="175.8" y="59.4">H14</text>
<text x="148" y="64.5">A10</text>
<text x="148.6" y="62">A9</text>
<text x="176.6" y="62">J1</text>
<text x="176.6" y="64.5">J2</text>
<text x="148" y="67.1">A11</text>
<text x="148" y="69.6">A12</text>
<text x="176.6" y="67.1">J3</text>
<text x="176.6" y="69.6">J5</text>
<text x="148" y="72.1">A13</text>
<text x="148" y="74.7">A14</text>
<text x="148.5" y="77.2">B1</text>
<text x="176" y="72.1">J10</text>
<text x="176" y="74.7">J12</text>
<text x="176" y="77.2">J13</text>
<text x="148.5" y="79.8">B2</text>
<text x="148.5" y="82.3">B3</text>
<text x="176" y="79.8">J14</text>
<text x="176.5" y="82.3">K1</text>
<text x="148.5" y="84.8">B4</text>
<text x="148.5" y="87.4">B5</text>
<text x="148.5" y="89.9">B6</text>
<text x="176.5" y="84.8">K2</text>
<text x="176.5" y="87.4">K3</text>
<text x="176.5" y="89.9">K5</text>
<text x="148.5" y="92.5">B7</text>
<text x="148.5" y="95">B8</text>
<text x="176.5" y="92.5">K6</text>
<text x="176.5" y="95">K7</text>
<text x="147.9" y="100.1">B10</text>
<text x="148.5" y="97.5">B9</text>
<text x="176.5" y="97.5">K8</text>
<text x="176.5" y="100.1">K9</text>
<text x="147.9" y="102.6">B11</text>
<text x="147.9" y="105.2">B12</text>
<text x="147.9" y="107.7">B13</text>
<text x="175.9" y="102.6">K10</text>
<text x="175.9" y="105.2">K12</text>
<text x="175.9" y="107.7">K13</text>
<text x="147.9" y="110.2">B14</text>
<text x="148.5" y="112.8">C1</text>
<text x="175.9" y="110.2">K14</text>
<text x="176.6" y="112.8">L1</text>
<text x="148.5" y="115.3">C2</text>
<text x="148.5" y="117.9">C3</text>
<text x="176.6" y="115.3">L2</text>
<text x="176.6" y="117.9">L3</text>
<text x="148.5" y="120.4">C4</text>
<text x="148.5" y="122.9">C5</text>
<text x="148.5" y="125.5">C6</text>
<text x="176" y="120.4">L12</text>
<text x="176" y="122.9">L13</text>
<text x="176" y="125.5">L14</text>
<text x="148.5" y="128">C7</text>
<text x="148.5" y="130.6">C8</text>
<text x="176.4" y="128">M1</text>
<text x="176.4" y="130.6">M2</text>
<text x="147.9" y="135.6">C10</text>
<text x="148.5" y="133.1">C9</text>
<text x="176.4" y="133.1">M3</text>
<text x="176.4" y="135.6">M4</text>
<text x="147.9" y="138.2">C11</text>
<text x="147.9" y="140.7">C12</text>
<text x="147.9" y="143.3">C13</text>
<text x="176.4" y="138.2">M5</text>
<text x="176.4" y="140.7">M6</text>
<text x="176.4" y="143.3">M7</text>
<text x="147.9" y="145.8">C14</text>
<text x="148.5" y="148.3">D1</text>
<text x="176.4" y="145.8">M8</text>
<text x="176.4" y="148.3">M9</text>
<text x="148.5" y="150.9">D2</text>
<text x="148.5" y="153.4">D3</text>
<text x="148.5" y="156">D4</text>
<text x="175.8" y="150.9">M10</text>
<text x="175.8" y="153.4">M11</text>
<text x="175.8" y="156">M12</text>
<text x="147.9" y="158.5">D12</text>
<text x="147.9" y="161">D13</text>
<text x="175.8" y="158.5">M13</text>
<text x="175.8" y="161">M14</text>
<text x="147.9" y="163.6">D14</text>
<text x="148.6" y="166.1">E1</text>
<text x="176.4" y="163.6">N1</text>
<text x="176.4" y="166.1">N2</text>
<text x="148.6" y="168.7">E2</text>
<text x="148.6" y="171.2">E3</text>
<text x="148.6" y="173.7">E5</text>
<text x="176.4" y="168.7">N3</text>
<text x="176.4" y="171.2">N4</text>
<text x="176.4" y="173.7">N5</text>
<text x="148.6" y="176.3">E6</text>
<text x="148.6" y="178.8">E7</text>
<text x="176.4" y="176.3">N6</text>
<text x="176.4" y="178.8">N7</text>
<text x="148.6" y="181.4">E8</text>
<text x="148.6" y="183.9">E9</text>
<text x="176.4" y="181.4">N8</text>
<text x="176.4" y="183.9">N9</text>
<text x="148" y="186.4">E10</text>
<text x="148" y="189">E12</text>
<text x="148" y="191.5">E13</text>
<text x="175.8" y="186.4">N10</text>
<text x="175.8" y="189">N11</text>
<text x="175.8" y="191.5">N12</text>
<text x="148" y="194.1">E14</text>
<text x="148.6" y="196.6">F1</text>
<text x="175.8" y="194.1">N13</text>
<text x="175.8" y="196.6">N14</text>
<text x="148.6" y="199.1">F2</text>
<text x="148.6" y="201.7">F3</text>
<text x="176.5" y="199.1">P1</text>
<text x="176.5" y="201.7">P2</text>
<text x="148" y="206.8">F10</text>
<text x="148" y="209.3">F12</text>
<text x="148.6" y="204.2">F5</text>
<text x="176.5" y="204.2">P3</text>
<text x="176.5" y="206.8">P4</text>
<text x="176.5" y="209.3">P5</text>
<text x="148" y="211.8">F13</text>
<text x="148" y="214.4">F14</text>
<text x="176.5" y="211.8">P6</text>
<text x="176.5" y="214.4">P7</text>
<text x="148.5" y="216.9">G1</text>
<text x="148.5" y="219.5">G2</text>
<text x="148.5" y="222">G3</text>
<text x="175.9" y="222">P10</text>
<text x="176.5" y="216.9">P8</text>
<text x="176.5" y="219.5">P9</text>
<text x="147.9" y="227.1">G10</text>
<text x="148.5" y="224.5">G5</text>
<text x="175.9" y="224.5">P11</text>
<text x="175.9" y="227.1">P12</text>
<text x="147.9" y="229.6">G12</text>
<text x="147.9" y="232.2">G13</text>
<text x="175.9" y="229.6">P13</text>
<text x="175.9" y="232.2">P14</text>
<text x="147.9" y="234.7">G14</text>
</g>
<text font-size="1.3" fill="#000084" x="72" y="46.8" transform="rotate(-90 72 46.8)">MMCDA[0..7]</text>
<g font-size="1.3" fill="#0f0f0f">
<text x="139.4" y="46.6">MMCDA0</text>
<text x="139.4" y="49.2">MMCDA1</text>
<text x="139.4" y="51.7">MMCDA2</text>
<text x="80" y="58.1">MMCDA7</text>
<text x="80" y="65.7">MMCDA4</text>
<text x="80" y="60.6">MMCDA6</text>
<text x="80" y="63.2">MMCDA5</text>
<text x="80" y="68.2">MMCDA3</text>
<text x="80" y="70.8">MMCDA2</text>
<text x="80" y="75.9">MMCDA0</text>
<text x="80" y="73.3">MMCDA1</text>
<text x="139.4" y="82.2">MMCDA4</text>
<text x="139.4" y="79.7">MMCDA3</text>
<text x="139.4" y="89.8">MMCDA7</text>
<text x="139.4" y="87.3">MMCDA6</text>
<text x="139.4" y="84.7">MMCDA5</text>
</g>
<text font-size="1.3" fill="#ff000b" x="113.6" y="115.2">Vddim_eMMC</text>
<g font-size="1.3" fill="#725600">
<text x="212.3" y="135.5">MMC_CMD</text>
<text x="217.4" y="141.8">MMC_CLK</text>
</g>
</svg>
